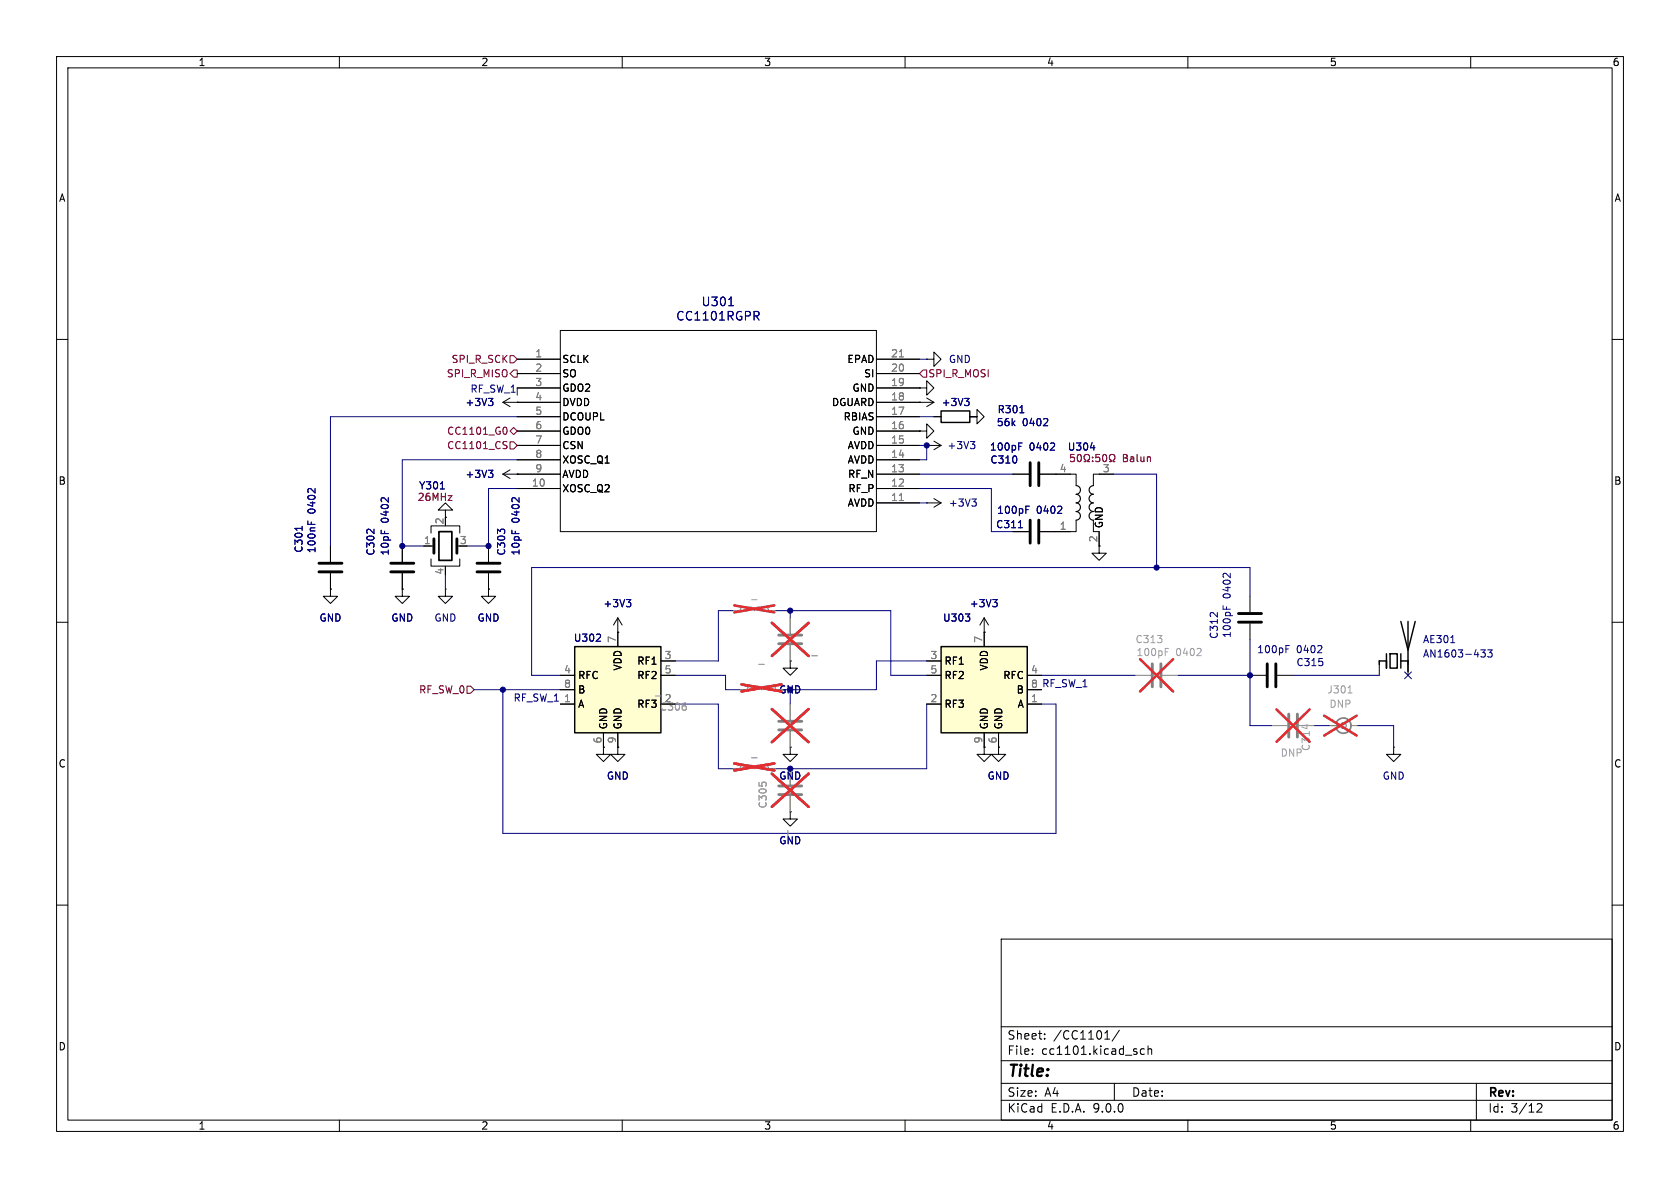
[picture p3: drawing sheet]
<svg xmlns="http://www.w3.org/2000/svg" width="297mm" height="210mm" viewBox="0 0 297 210" stroke-linecap="round" stroke-linejoin="round" font-family="sans-serif">
<g fill="none" stroke="#000" stroke-width=".18">
<path d="M10 10h277v190h-277zM12 12h273v186h-273zM60 10v2M110 10v2M160 10v2M210 10v2M260 10v2M10 60h2M171.4 73.7h1.3v-1.3l1.3 1.3-1.3 1.2v-1.2M171.4 73.7h.1M285 60h2M179.1 94h2.8"/>
<path d="M183.9 94h2.8M194.3 96.5v1.3h1.3l-1.3 1.3-1.3-1.3h1.3M10 110h2M221 105.4v2.8M221 110.2v2.8M221 119.4h2.8M225.8 119.4h2.8M285 110h2M106.7 132.1v1.3h1.2l-1.2 1.2-1.3-1.2h1.3M106.7 132.1h.1M139.7 132.1v1.3h1.3l-1.3 1.2-1.3-1.2h1.3M139.7 132.1h.1"/>
<path d="M174 132.1v1.3h1.3l-1.3 1.2-1.3-1.2h1.3M174 132.1h.1M176.5 132.1v1.3h1.3l-1.3 1.2-1.2-1.2h1.2M176.5 132.1h.1M139.7 143.5v1.3h1.3l-1.3 1.3-1.3-1.3h1.3M139.7 143.5h.1M10 160h2M177 166h108v32h-108zM285 160h2M60 198v2M110 198v2M160 198v2"/>
<path d="M177 194.5h108M177 191.5h108M177 187.5h108M177 181.5h108M182.5 186.3v.1M182.5 185.5v.1M184.7 183.6v.1M184.7 182.8v.1M195.3 183.7h.9M197 191.5v3M197.9 182.1l-1.3 2M202.3 185.5l-.4-.1-.3 .3v.4l.1 .2h.6"/>
<path d="M203 185.5l.2-.1 .3 .1 .1 .9M203 184.9v1.5M210 198v2M260 198v2M261 191.5v6.5M271.7 195.2l.6-.1 .2 .1 .1 .3-.9 1.1h.9"/>
</g>
<path d="M182.1 91.9v4.1M183.6 91.9v4.1M218.9 110h4.1M218.9 108.5h4.1M224 117.3v4.1M225.6 117.3v4.1" fill="none" stroke="#000" stroke-width=".51"/>
<path d="M180 93.3h.8" fill="none" stroke="#000080" stroke-width=".18"/>
<path d="M181.4 90.1h.4M181.4 89.5h.6M186.9 90.7h.8M187.7 89.6v.4M216.2 107.1v.6M216.3 101.4h.5M216.8 107.3v.4M217.5 101.3v.8M227.3 114.7h.5M227.3 114.1h.6M232.9 115.4h.8M233.6 114.2v.5" fill="none" stroke="#000084" stroke-width=".18"/>
<path d="M137.7 138.9h4M227.8 126.2v4.1M229.4 126.2v4.1M137.7 140.5h4" fill="none" stroke="#808080" stroke-width=".51"/>
<path d="M139.7 135.9v2.8M224.8 128.3h2.8M229.6 128.3h2.8M139.7 140.7v2.8" fill="none" stroke="#808080" stroke-width=".18"/>
<path d="M139.3 146.8v1" fill="none" stroke="#a1a1a1" stroke-width=".18"/>
<path d="M136.5 136.8l6.4 5.8M142.9 136.8l-6.4 5.8M225.7 125.4l5.8 5.7M231.5 125.4l-5.8 5.7" fill="none" stroke="#e12e31" stroke-width=".46"/>
<path d="M231 128v.8" fill="none" stroke="#9f9f9f" stroke-width=".18"/>
<path d="M166.4 114.3h15.2v15.2h-15.2z" fill="#fffed0"/>
<path d="M166.4 114.3h15.2v15.2h-15.2zM245.1 115.6v2.5v-1.3h-1.3v.7M245.7 115.6h1.3v2.5h-1.3zM247.6 109.9l1.3 5 1.3-5M247.6 116.8h1.3M247.6 115.6v2.5M248.9 109.9v8.8" fill="none" stroke="#000" stroke-width=".25"/>
<g fill="none" stroke="#000" stroke-width=".18">
<path d="M163.8 88.9h.1M163.8 88.9h2.6M165.1 88.1l1.3 .8M166.4 88.9l-1.3 .8M179.1 83.8h2.8M183.9 83.8h6.3v2.1M190.2 91.9v2.1h-3.5M194.3 94v2.5M196.8 83.8h-3.5v2.1M139.7 116.8v1.3h1.3l-1.3 1.3-1.3-1.3h1.3M139.7 116.8h.1M163.8 119.4h2.6"/>
<path d="M163.8 116.8h2.6M174 111.8v2.5M181.6 119.4h2.5M243.8 116.8v2.6M248.9 116.8v2.6M163.8 124.5h2.6M174 129.5v2.6M176.5 129.5v2.6M181.6 121.9h2.5M181.6 124.5h2.5M246.4 132.1v1.3h1.2l-1.2 1.2-1.3-1.2h1.3M246.4 132.1h.1"/>
</g>
<path d="M192.8 79.2h.8M170.7 108.5h.7l-.4 .5M171.4 109.1v.6M256.5 113.6h.7" fill="none" stroke="#000080" stroke-width=".18"/>
<path d="M137.7 112.3h4M137.7 113.8h4M203.7 117.3v4.1M205.2 117.3v4.1M137.7 129h4M137.7 127.5h4" fill="none" stroke="#808080" stroke-width=".51"/>
<path d="M139.7 109.2v2.8M139.7 114v2.8M200.7 119.4h2.8M205.5 119.4h2.8M129.5 135.9h1.3a.64 .64 0 0 1 .6-.6 .64 .64 0 0 1 .7 .6 .64 .64 0 0 1 .6-.6 .64 .64 0 0 1 .6 .6 .64 .64 0 0 1 .7-.6 .64 .64 0 0 1 .6 .6 .64 .64 0 0 1 .7-.6 .64 .64 0 0 1 .6 .6h1.3M130.8 121.9h1.3a.64 .64 0 0 1 .6-.6 .64 .64 0 0 1 .6 .6 .64 .64 0 0 1 .7-.6 .64 .64 0 0 1 .6 .6 .64 .64 0 0 1 .7-.6 .64 .64 0 0 1 .6 .6 .64 .64 0 0 1 .6-.6 .64 .64 0 0 1 .7 .6M139.7 124.5v2.8M139.7 129.3v2.8M234.9 128.3h2.1M238.8 128.3h1.2" fill="none" stroke="#808080" stroke-width=".18"/>
<path d="M134.1 117.4h1M143.5 115.9h1M206 115.2h.4M206 114.6h.6M211.6 115.9h.7M212.3 114.7v.5M115.8 123h1M132.9 134h.9" fill="none" stroke="#a1a1a1" stroke-width=".18"/>
<path d="M136.5 110.1l6.4 5.9M142.9 110.1l-6.4 5.9M201.5 116.5l5.9 5.7M207.4 116.5l-5.9 5.7M129.8 135l7.1 1.2M131.1 121l7.1 1.2M136.5 125.3l6.4 5.9M136.9 135l-7.1 1.2M138.2 121l-7.1 1.2M142.9 125.3l-6.4 5.9M234.1 126.5l5.7 3.5M239.8 126.5l-5.7 3.5" fill="none" stroke="#e12e31" stroke-width=".46"/>
<path d="M190.2 85.8a.77 .77 0 0 1 .8 .8 .77 .77 0 0 1-.8 .8 .76 .76 0 0 1 .8 .7 .76 .76 0 0 1-.8 .8 .76 .76 0 0 1 .8 .8 .76 .76 0 0 1-.8 .7 .76 .76 0 0 1 .8 .8 .76 .76 0 0 1-.8 .7M193.3 85.9a.76 .76 0 0 0-.8 .7 .76 .76 0 0 0 .8 .8 .77 .77 0 0 0-.8 .7 .77 .77 0 0 0 .8 .8M193.3 88.9a.76 .76 0 0 0-.8 .8 .76 .76 0 0 0 .8 .7 .77 .77 0 0 0-.8 .8 .77 .77 0 0 0 .8 .8" fill="none" stroke="#000" stroke-width=".2"/>
<path d="M189.3 80.3l-.1 .6 .2-.1 .4 .1 .2 .5-.3 .2-.5-.1M190.6 80.5a.69 .69 0 0 0 .3 1.1l.2-.1 .1-.4-.1-.6M191.8 80.4a.58 .58 0 0 0 .2 1v.2h-.3M192.4 80.4a.58 .58 0 0 1-.1 1v.2h.3M193.2 81.5v.1M193.2 80.8v.1M194.4 80.3h-.6l-.1 .6 .2-.1 .4 .1 .1 .2v.4l-.2 .1-.5-.1M195 80.5l.2-.2a.68 .68 0 0 1 .5 .7 .68 .68 0 0 1-.5 .6l-.2-.1-.1-.4zM196.1 81.6h.3v-.2a.54 .54 0 0 1-.2-.8 .54 .54 0 0 1 .7-.2 .58 .58 0 0 1-.1 1v.2h.3" fill="none" stroke="#840084" stroke-width=".18"/>
<path d="M182.1 81.8v4.1M183.6 81.8v4.1" fill="none" stroke="#000" stroke-width=".51"/>
<path d="M180.1 78.9h.4M180.1 78.3h.6M185.7 79.6h.7M186.4 78.4v.4M171.8 88.2h.8l-.4 .5M172.3 88.7l.3 .2v.3l-.3 .3M261.8 114.9h.8l-.4 .5 .3 .1v.5l-.2 .1h-.4M263 114.9h.8l-.4 .5 .3 .1v.5l-.2 .1-.5-.1" fill="none" stroke="#000084" stroke-width=".18"/>
<circle cx="237.5" cy="128.3" r=".51" fill="none" stroke="#808080" stroke-width=".2"/>
<path d="M236.3 127.6a1.35 1.35 0 0 1 2-.4 1.35 1.35 0 0 1 0 2.1 1.35 1.35 0 0 1-2-.4" fill="none" stroke="#808080" stroke-width=".3"/>
<path d="M238.3 122.5h.7" fill="none" stroke="#9f9f9f" stroke-width=".18"/>
<path d="M101.6 114.3h15.2v15.2h-15.2z" fill="#fffed0"/>
<path d="M166.4 72.6h5v2.1h-5zM101.6 114.3h15.2v15.2h-15.2z" fill="none" stroke="#000" stroke-width=".25"/>
<g fill="none" stroke="#000" stroke-width=".18">
<path d="M99.1 58.4h55.8v35.6h-55.8zM88.9 71.1l1.3 .8M88.9 71.1h10.2M90.2 70.4l-1.3 .7M91.4 71.1h.1M91.4 66h7.7M91.4 68.6h7.7M91.4 73.7h7.7M91.4 76.2h7.7M91.4 78.7h7.7M91.4 63.5h7.7M154.9 71.1h10.2"/>
<path d="M154.9 66h7.7M154.9 68.6h7.7M154.9 73.7h7.7M154.9 76.2h7.7M154.9 78.7h7.7M154.9 63.5h7.7M162.6 71.1h.1M162.6 68.6h1.2v-1.3l1.3 1.3-1.3 1.3v-1.3M162.6 68.6h.1M162.6 76.2h1.2v-1.3l1.3 1.3-1.3 1.3v-1.3M162.6 76.2h.1M163.8 63.5h1.3v-1.3l1.3 1.3-1.3 1.3v-1.3"/>
<path d="M163.8 63.5h.1M163.8 78.7h.1M163.8 78.7h2.6M163.8 70.4l1.3 .7M165.1 73.7h1.3M165.1 71.1l-1.3 .8M165.1 78l1.3 .7M166.4 78.7l-1.3 .8M171.4 73.7h.1M171.4 73.7h1.3M58.4 96.5v2.8M71.1 96.5v2.8"/>
<path d="M74.9 96.5h1.8M76.2 94.2v-1.2h5.1v1.2M76.2 98.8v1.3h5.1v-1.3M78.7 90.2h-1.2l1.2-1.3 1.3 1.3h-1.3v1.2M86.4 96.5v2.8M88.9 83.8l1.3 .8M88.9 83.8h10.2M90.2 83.1l-1.3 .7M91.4 83.8h.1M91.4 81.3h7.7M91.4 86.4h7.7M154.9 83.8h7.7"/>
<path d="M154.9 81.3h7.7M154.9 86.4h7.7M154.9 88.9h7.7M179.1 83.8h2.8M179.1 94h2.8M183.9 83.8h5.3M183.9 94h5.3M194.3 83.8h2.5M194.3 94v2.5M58.4 104.1v1.3h1.3l-1.3 1.3-1.3-1.3h1.3M58.4 104.1h.1M58.4 101.3v2.8"/>
<path d="M71.1 104.1v1.3h1.3l-1.3 1.3-1.3-1.3h1.3M71.1 104.1h.1M71.1 101.3v2.8M78.7 104.1v1.3h1.3l-1.3 1.3-1.2-1.3h1.2M78.7 104.1h.1M78.7 100.1v.2M86.4 104.1v1.3h1.2l-1.2 1.3-1.3-1.3h1.3M86.4 104.1h.1M86.4 101.3v2.8M99.1 119.4h2.5M109.2 111.8h.1M109.2 109.2v5.1"/>
<path d="M109.2 109.2l-.7 1.3M109.2 109.2l.8 1.3M116.8 119.4h2.6M116.8 116.8h2.6M139.7 116.8h.1M163.8 119.4h2.6M163.8 116.8h2.6M174 111.8h.1M174 109.2l-.8 1.3M174 109.2l.8 1.3M174 109.2v5.1M181.6 119.4h2.5"/>
<path d="M99.1 121.9h2.5M99.1 124.5h2.5M106.7 132.1h.1M106.7 129.5v2.6M109.2 132.1v1.3h1.3l-1.3 1.2-1.3-1.2h1.3M109.2 132.1h.1M109.2 129.5v2.6M139.7 132.1h.1M163.8 124.5h2.6M174 132.1h.1M174 129.5v2.6M176.5 132.1h.1"/>
<path d="M176.5 129.5v2.6M181.6 121.9h2.5M181.6 124.5h2.5M139.7 143.5h.1"/>
</g>
<g fill="none" stroke="#000080" stroke-width=".18">
<path d="M128.8 54h.9M91.4 73.7h-33v22.8M162.6 78.7h1.2v2.6h-1.2M162.6 73.7h2.5M162.6 63.5h1.2M171.4 73.7h1.3M180.3 73h.7M192.8 79.2h.8M53.4 93v.8M77.8 86.4h.8M91.4 86.4h-5v10.1h-3.9M91.4 81.3h-20.3v15.2h3.8"/>
<path d="M162.6 86.4h12.7v7.6h3.8M162.6 83.8h16.5M162.6 88.9h1.2M180 93.3h.8M196.8 83.8h7.7v16.5M78.7 101.6v2.5M105.4 113.4h.8M106.1 112.2v.4M119.4 119.4h8.9v2.5h2.5M129.5 108h-2.5v8.8h-7.6M137.2 108h20.3v11.4h6.3M139.7 108v1.2"/>
<path d="M163.8 116.8h-8.9v5.1h-15.2v2.6M170.7 108.5h.7l-.4 .5M171.4 109.1v.6M184.1 119.4h16.6M208.3 119.4h12.7M221 105.4v-5.1h-127v19.1h5.1M221 113v15.3h3.8M228.6 119.4h15.2M83.8 121.9h15.3M88.9 121.9v25.4h97.8v-22.8h-2.6M119.4 124.5h7.6v11.4h2.5M163.8 124.5v11.4h-26.6"/>
<path d="M232.4 128.3h2.5M240 128.3h6.4v3.8"/>
</g>
<g fill="none" stroke="#000084" stroke-width=".18">
<path d="M133.7 55.9l.5 .7M133.9 55.1l.3 .2-.1 .4-.2 .2M86.3 70.4h.8l-.4 .5M86.9 70.9l.2 .3v.3l-.2 .2M170.5 70.4h.8l-.4 .5M171.1 70.9l.2 .3v.3l-.2 .2M171.5 78h.8l-.4 .5M172.1 78.5l.2 .3v.3l-.2 .2M180.1 78.9h.4M180.1 78.3h.6M184.4 75.3h.8M185.2 74.1v.4"/>
<path d="M185.7 79.6h.7M186.4 78.4v.4M54.4 92.1v.6M54.5 86.4h.5M55 92.3v.4M55.7 86.4v.7M67.5 88h.4M68.7 88v.8M86.3 83.1h.8l-.4 .5M86.9 83.6l.2 .3v.3l-.2 .2M90.6 88h.4M91.8 88v.8"/>
<path d="M181.4 90.1h.4M181.4 89.5h.6M186.9 90.7h.8M187.7 89.6v.4M110.7 106h.8l-.4 .5M111.3 106.5l.2 .2v.3l-.2 .3M175.5 106h.8l-.4 .5M176 106.5l.3 .2v.3l-.3 .3M248.3 118.8l1.2 1.2M249.5 118.8l-1.2 1.2"/>
</g>
<path d="M56.4 99.6h4.1M69.1 99.6h4.1M76.7 95.3v2.5M80.8 95.3v2.5M84.3 99.6h4.1M56.4 101.1h4.1M69.1 101.1h4.1M84.3 101.1h4.1" fill="none" stroke="#000" stroke-width=".51"/>
<path d="M77.6 94h2.3v5.1h-2.3z" fill="none" stroke="#000" stroke-width=".3"/>
<path d="M159 63.1h.7M159 88.5h.7M129.5 108h1.3a.64 .64 0 0 1 .6-.7 .64 .64 0 0 1 .7 .7 .64 .64 0 0 1 .6-.7 .64 .64 0 0 1 .6 .7 .64 .64 0 0 1 .7-.7 .64 .64 0 0 1 .6 .7 .64 .64 0 0 1 .7-.7 .64 .64 0 0 1 .6 .7h1.3M139.7 109.2v2.8M139.7 114v2.8M129.5 135.9h1.3M130.8 121.9h1.3M135.9 135.9h1.3M139.7 124.5v2.8M139.7 129.3v2.8M139.7 135.9v2.8M139.7 140.7v2.8" fill="none" stroke="#808080" stroke-width=".18"/>
<path d="M132.9 106h.9M134.1 117.4h1M143.5 115.9h1M115.8 123h1M132.9 134h.9M139.3 146.8v1" fill="none" stroke="#a1a1a1" stroke-width=".18"/>
<path d="M129.8 107l7.1 1.2M136.5 110.1l6.4 5.9M136.9 107l-7.1 1.2M142.9 110.1l-6.4 5.9M129.8 135l7.1 1.2M131.1 121l7.1 1.2M136.5 136.8l6.4 5.8M136.5 125.3l6.4 5.9M136.9 135l-7.1 1.2M138.2 121l-7.1 1.2M142.9 136.8l-6.4 5.8M142.9 125.3l-6.4 5.9" fill="none" stroke="#e12e31" stroke-width=".46"/>
<path d="M89.2 78l.4 .1M89.2 75.5a.68 .68 0 0 1 .5 .6 .68 .68 0 0 1-.5 .7M89.4 78.7l.2 .3-.2 .3M90.2 78.1h.6l.6 .6-.6 .7h-.6zM90.2 62.9h.6l.6 .6-.6 .6h-.6zM90.2 76.2l.6-.6 .6 .6-.6 .6zM90.2 66l.6-.6h.6v1.3h-.6zM163.2 65.4h.6v1.3h-.6l-.6-.7zM82.5 121.3h.7l.6 .6-.6 .7h-.7z" fill="none" stroke="#800000" stroke-width=".18"/>
<path d="M189.3 80.3l-.1 .6 .2-.1 .4 .1 .2 .5-.3 .2-.5-.1M190.6 80.5a.69 .69 0 0 0 .3 1.1l.2-.1 .1-.4-.1-.6M191.8 80.4a.58 .58 0 0 0 .2 1v.2h-.3M192.4 80.4a.58 .58 0 0 1-.1 1v.2h.3M193.2 81.5v.1M193.2 80.8v.1M194.4 80.3h-.6l-.1 .6 .2-.1 .4 .1 .1 .2v.4l-.2 .1-.5-.1M195 80.5l.2-.2a.68 .68 0 0 1 .5 .7 .68 .68 0 0 1-.5 .6l-.2-.1-.1-.4zM196.1 81.6h.3v-.2a.54 .54 0 0 1-.2-.8 .54 .54 0 0 1 .7-.2 .58 .58 0 0 1-.1 1v.2h.3" fill="none" stroke="#840084" stroke-width=".18"/>
<g fill="#000080" stroke="#000080" stroke-width=".18">
<circle cx="139.7" cy="135.9" r=".46"/>
<circle cx="221" cy="119.4" r=".46"/>
<circle cx="204.5" cy="100.3" r=".46"/>
<circle cx="88.9" cy="121.9" r=".46"/>
<circle cx="86.4" cy="96.5" r=".46"/>
<circle cx="71.1" cy="96.5" r=".46"/>
<circle cx="139.7" cy="108" r=".46"/>
<circle cx="163.8" cy="78.7" r=".46"/>
</g>
<text font-size="2.8" x="178" y="190.9">Title:</text>
<g font-size="2.1" fill="#000084">
<text x="119.4" y="56.9">CC1101RGPR</text>
<text x="123.9" y="54.3">U301</text>
</g>
<g font-size="2.1">
<text x="178" y="184">Sheet:</text>
<text x="186.2" y="184">/CC1101/</text>
<text x="178" y="186.7">File:</text>
<text x="184.1" y="186.7">cc1101.kicad_sch</text>
<text x="178" y="196.9">KiCad</text>
<text x="178" y="194.1">Size:</text>
<text x="184.7" y="194.1">A4</text>
<text x="185.7" y="196.9">E.D.A.</text>
<text x="193.3" y="196.9">9.0.0</text>
<text x="200" y="194.1">Date:</text>
<text x="263" y="194.3">Rev:</text>
<text x="263" y="196.9">Id:</text>
<text x="267.1" y="196.9">3/12</text>
</g>
<g font-size="1.8">
<text x="35" y="11.9">1</text>
<text x="85" y="11.9">2</text>
<text x="135" y="11.9">3</text>
<text x="185" y="11.9">4</text>
<text x="235" y="11.9">5</text>
<text x="285" y="11.9">6</text>
<text x="10.3" y="35.9">A</text>
<text x="285.3" y="35.9">A</text>
<text x="99.3" y="64.4">SCLK</text>
<text x="149.7" y="64.4">EPAD</text>
<text x="99.3" y="66.9">SO</text>
<text x="99.3" y="69.4">GDO2</text>
<text x="99.3" y="72">DVDD</text>
<text x="147" y="72">DGUARD</text>
<text x="150.6" y="69.4">GND</text>
<text x="152.7" y="66.9">SI</text>
<text x="99.3" y="74.5">DCOUPL</text>
<text x="99.3" y="77.1">GDO0</text>
<text x="149" y="74.5">RBIAS</text>
<text x="150.6" y="77.1">GND</text>
<text x="99.3" y="79.6">CSN</text>
<text x="99.3" y="82.1">XOSC_Q1</text>
<text x="149.8" y="79.6">AVDD</text>
<text x="149.8" y="82.1">AVDD</text>
<text x="10.3" y="85.9">B</text>
<text x="99.3" y="84.7">AVDD</text>
<text x="99.3" y="87.2">XOSC_Q2</text>
<text x="149.8" y="89.8">AVDD</text>
<text x="149.8" y="84.7">RF_N</text>
<text x="149.9" y="87.2">RF_P</text>
<text x="285.3" y="85.9">B</text>
<text x="195.2" y="93.5" transform="rotate(-90 195.2 93.5)">GND</text>
<text x="110.1" y="118.6" transform="rotate(-90 110.1 118.6)">VDD</text>
<text x="112.6" y="117.7">RF1</text>
<text x="166.9" y="117.7">RF1</text>
<text x="174.9" y="118.6" transform="rotate(-90 174.9 118.6)">VDD</text>
<text x="102.1" y="120.2">RFC</text>
<text x="102.1" y="122.8">B</text>
<text x="102.1" y="125.3">A</text>
<text x="112.6" y="120.2">RF2</text>
<text x="112.6" y="125.3">RF3</text>
<text x="115.4" y="123.8">-</text>
<text x="116.6" y="125.8">C306</text>
<text x="166.9" y="120.2">RF2</text>
<text x="166.9" y="125.3">RF3</text>
<text x="177.3" y="120.2">RFC</text>
<text x="179.6" y="122.8">B</text>
<text x="179.8" y="125.3">A</text>
<text x="107.5" y="129" transform="rotate(-90 107.5 129)">GND</text>
<text x="110.1" y="129" transform="rotate(-90 110.1 129)">GND</text>
<text x="174.9" y="129" transform="rotate(-90 174.9 129)">GND</text>
<text x="177.4" y="129" transform="rotate(-90 177.4 129)">GND</text>
<text x="10.3" y="135.9">C</text>
<text x="285.3" y="135.9">C</text>
<text x="10.3" y="185.9">D</text>
<text x="285.3" y="185.9">D</text>
<text x="35" y="199.9">1</text>
<text x="85" y="199.9">2</text>
<text x="135" y="199.9">3</text>
<text x="185" y="199.9">4</text>
<text x="235" y="199.9">5</text>
<text x="285" y="199.9">6</text>
</g>
<g font-size="1.8" fill="#800000">
<text x="79.7" y="64.4">SPI_R_SCK</text>
<text x="78.9" y="66.9">SPI_R_MISO</text>
<text x="164" y="66.9">SPI_R_MOSI</text>
<text x="79" y="77.1">CC1101_G0</text>
<text x="79" y="79.6">CC1101_CS</text>
<text x="74" y="122.8">RF_SW_0</text>
</g>
<g font-size="1.8" fill="#808080">
<text x="94.5" y="65.8">2</text>
<text x="94.5" y="63.2">1</text>
<text x="157.4" y="65.8">20</text>
<text x="157.4" y="63.2">21</text>
<text x="94.5" y="68.3">3</text>
<text x="94.5" y="70.9">4</text>
<text x="157.4" y="68.3">19</text>
<text x="157.4" y="70.9">18</text>
<text x="94.5" y="73.4">5</text>
<text x="94.5" y="75.9">6</text>
<text x="157.4" y="73.4">17</text>
<text x="157.4" y="75.9">16</text>
<text x="94.5" y="78.5">7</text>
<text x="94.5" y="81">8</text>
<text x="94.5" y="83.6">9</text>
<text x="157.4" y="78.5">15</text>
<text x="157.4" y="81">14</text>
<text x="157.4" y="83.6">13</text>
<text x="187.3" y="83.6">4</text>
<text x="194.9" y="83.6">3</text>
<text x="93.9" y="86.1">10</text>
<text x="157.4" y="86.1">12</text>
<text x="157.4" y="88.6">11</text>
<text x="78.5" y="92.8" transform="rotate(-90 78.5 92.8)">2</text>
<text x="187.3" y="93.7">1</text>
<text x="194.1" y="96" transform="rotate(-90 194.1 96)">2</text>
<text x="74.9" y="96.3">1</text>
<text x="78.5" y="101.7" transform="rotate(-90 78.5 101.7)">4</text>
<text x="81.2" y="96.3">3</text>
<text x="109" y="113.7" transform="rotate(-90 109 113.7)">7</text>
<text x="173.7" y="113.7" transform="rotate(-90 173.7 113.7)">7</text>
<text x="99.6" y="119.1">4</text>
<text x="117.4" y="116.6">3</text>
<text x="117.4" y="119.1">5</text>
<text x="164.4" y="116.6">3</text>
<text x="164.4" y="119.1">5</text>
<text x="182.2" y="119.1">4</text>
<text x="99.6" y="121.7">8</text>
<text x="99.6" y="124.2">1</text>
<text x="117.4" y="124.2">2</text>
<text x="164.4" y="124.2">2</text>
<text x="182.2" y="124.2">1</text>
<text x="182.2" y="121.7">8</text>
<text x="106.4" y="131.5" transform="rotate(-90 106.4 131.5)">6</text>
<text x="109" y="131.5" transform="rotate(-90 109 131.5)">9</text>
<text x="173.7" y="131.5" transform="rotate(-90 173.7 131.5)">9</text>
<text x="176.3" y="131.5" transform="rotate(-90 176.3 131.5)">6</text>
</g>
<g font-size="1.8" fill="#000084">
<text x="167.6" y="64.4">GND</text>
<text x="82.2" y="72">+3V3</text>
<text x="166.4" y="72">+3V3</text>
<text x="176.1" y="75.5">56k</text>
<text x="180.7" y="75.5">0402</text>
<text x="167.4" y="79.6">+3V3</text>
<text x="174.9" y="79.9">100pF</text>
<text x="181.9" y="79.9">0402</text>
<text x="82.2" y="84.7">+3V3</text>
<text x="167.6" y="89.8">+3V3</text>
<text x="56" y="90.8" transform="rotate(-90 56 90.8)">0402</text>
<text x="68.9" y="92.5" transform="rotate(-90 68.9 92.5)">0402</text>
<text x="92" y="92.5" transform="rotate(-90 92 92.5)">0402</text>
<text x="176.2" y="91">100pF</text>
<text x="183.2" y="91">0402</text>
<text x="56" y="97.9" transform="rotate(-90 56 97.9)">100nF</text>
<text x="68.9" y="98.3" transform="rotate(-90 68.9 98.3)">10pF</text>
<text x="92" y="98.3" transform="rotate(-90 92 98.3)">10pF</text>
<text x="106.6" y="107.5">+3V3</text>
<text x="171.3" y="107.5">+3V3</text>
<text x="217.8" y="105.8" transform="rotate(-90 217.8 105.8)">0402</text>
<text x="56.4" y="110.1">GND</text>
<text x="69.1" y="110.1">GND</text>
<text x="76.7" y="110.1">GND</text>
<text x="84.3" y="110.1">GND</text>
<text x="217.8" y="112.9" transform="rotate(-90 217.8 112.9)">100pF</text>
<text x="222.2" y="115.7">100pF</text>
<text x="229.2" y="115.7">0402</text>
<text x="251.5" y="116.4">AN1603-433</text>
<text x="107.2" y="138">GND</text>
<text x="137.7" y="138">GND</text>
<text x="174.5" y="138">GND</text>
<text x="244.3" y="138">GND</text>
<text x="137.7" y="149.5">GND</text>
</g>
<g font-size="1.8" fill="#000080">
<text x="83.1" y="69.5">RF_SW_1</text>
<text x="176.3" y="73.3">R301</text>
<text x="175" y="82.1">C310</text>
<text x="176" y="93.6">C311</text>
<text x="53.7" y="97.8" transform="rotate(-90 53.7 97.8)">C301</text>
<text x="66.4" y="98.3" transform="rotate(-90 66.4 98.3)">C302</text>
<text x="89.5" y="98.3" transform="rotate(-90 89.5 98.3)">C303</text>
<text x="101.4" y="113.6">U302</text>
<text x="166.6" y="110.1">U303</text>
<text x="215.5" y="113" transform="rotate(-90 215.5 113)">C312</text>
<text x="251.5" y="113.9">AE301</text>
<text x="229.1" y="118">C315</text>
<text x="90.7" y="124.1">RF_SW_1</text>
<text x="137.7" y="122.8">GND</text>
<text x="182.2" y="121.7">8 RF_SW_1</text>
</g>
<g font-size="1.8" fill="#840084">
<text x="188.7" y="79.9">U304</text>
<text x="198.4" y="81.9">Balun</text>
<text x="73.7" y="88.7">26MHz</text>
<text x="74" y="86.7">Y301</text>
</g>
<g font-size="1.8" fill="#9f9f9f">
<text x="200.6" y="113.9">C313</text>
<text x="234.6" y="122.8">J301</text>
<text x="231.7" y="132.9" transform="rotate(-90 231.7 132.9)">C314</text>
<text x="135.7" y="143" transform="rotate(-90 135.7 143)">C305</text>
</g>
<g font-size="1.8" fill="#a1a1a1">
<text x="200.8" y="116.2">100pF</text>
<text x="207.9" y="116.2">0402</text>
<text x="234.9" y="125.3">DNP</text>
<text x="226.3" y="134">DNP</text>
</g>
</svg>
